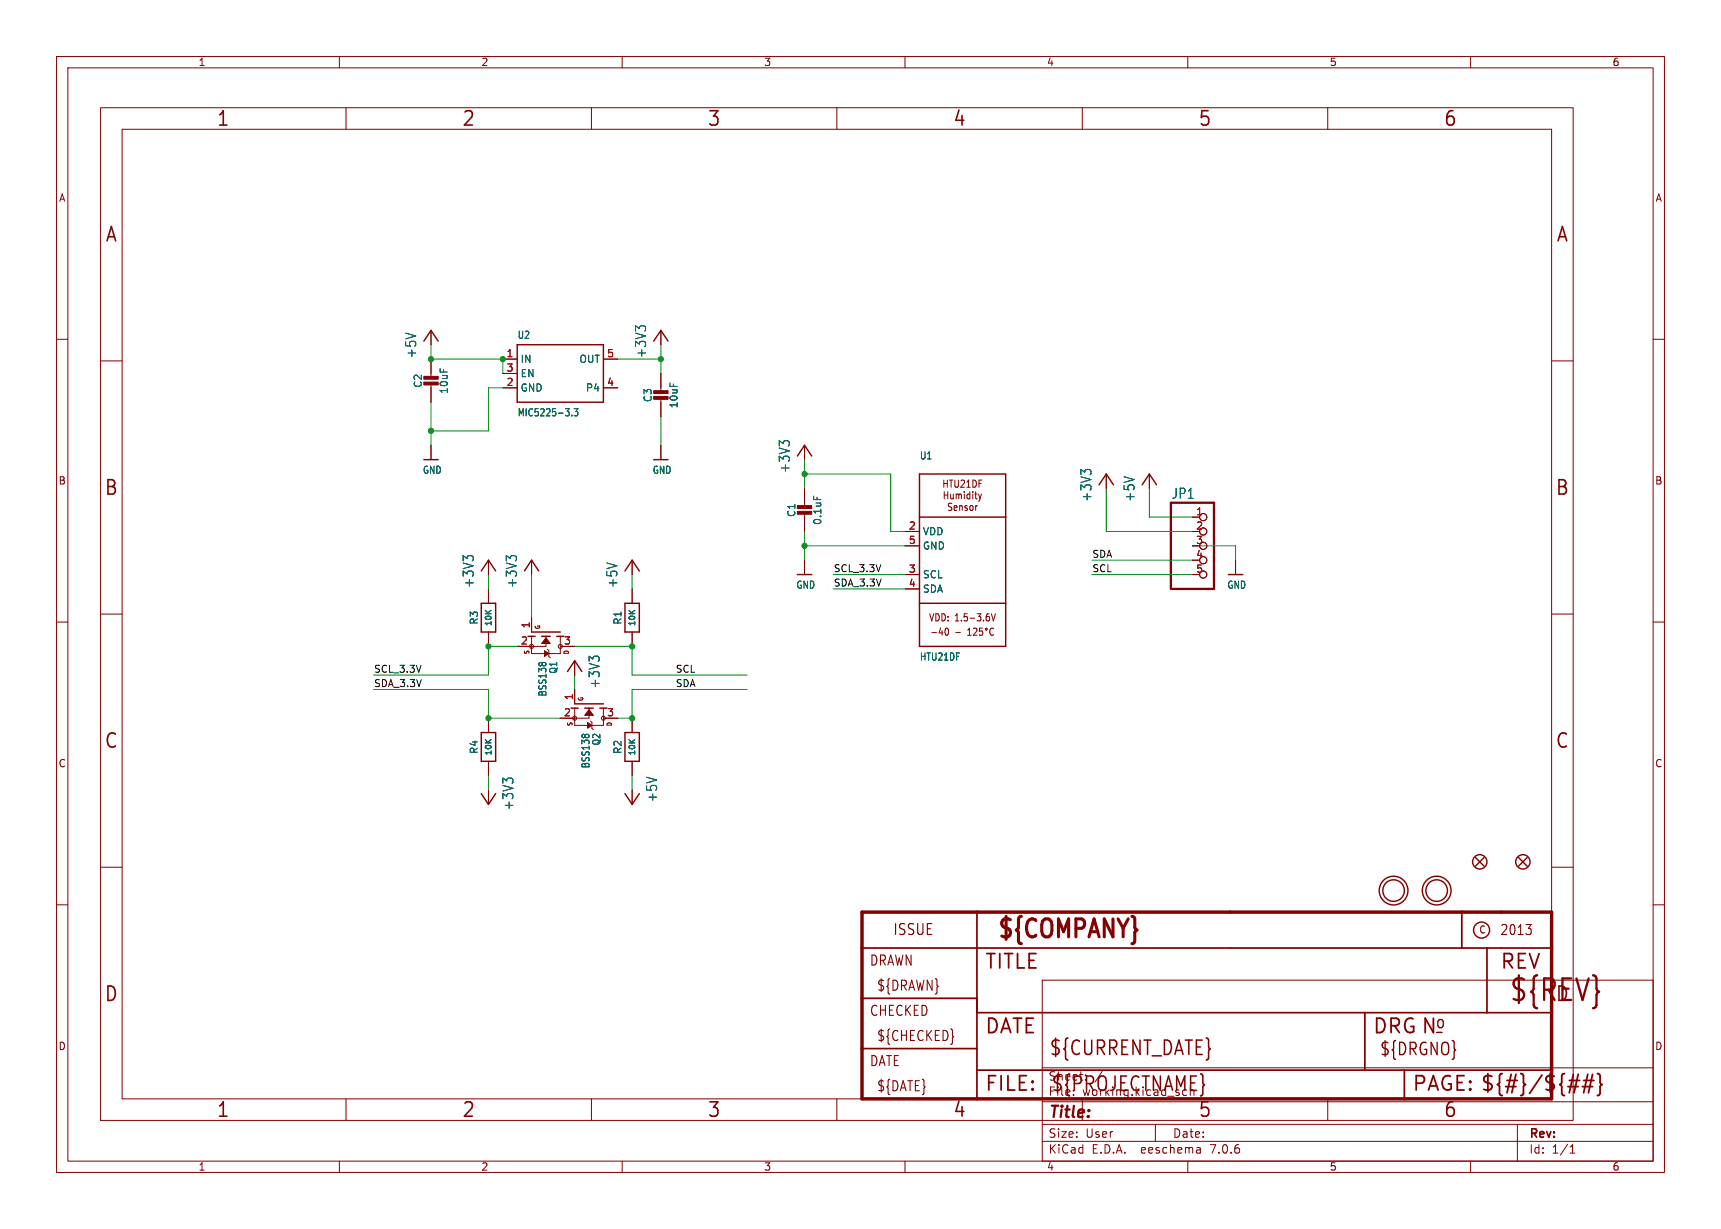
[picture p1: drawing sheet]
<svg xmlns="http://www.w3.org/2000/svg" width="304mm" height="217mm" viewBox="0 0 304 217" stroke-linecap="round" stroke-linejoin="round" font-family="sans-serif">
<g fill="none" stroke="#840000" stroke-width=".18">
<path d="M10 10h284.3v197.3h-284.3zM12 12h280.3v193.3h-280.3zM17.8 19h260.3v179.1h-260.3zM60 10v2M61.2 19v3.9M104.6 19v3.9M110 10v2M148 19v3.9M160 10v2M191.3 19v3.9M210 10v2M234.7 19v3.9"/>
<path d="M260 10v2M21.6 22.9h252.7v171.4h-252.7zM10 60h2M76.2 58.4v2.6M116.8 58.4v2.6M292.3 60h2M17.8 63.8h3.8M76.2 63.5v3.3M76.2 67.8v3.3M76.2 78.7v2.6M88.9 63.5h2.5M88.9 68.6h2.5"/>
<path d="M88.9 66h2.5M106.7 63.5h2.5M106.7 68.6h2.5M116.8 66v3.3M116.8 70.4v3.3M116.8 78.7v2.6M142.2 78.7v2.6M274.3 63.8h3.8M86.4 99.1v2.5M94 99.1v2.5M111.8 99.1v2.5M142.2 86.4v3.3"/>
<path d="M142.2 90.7v3.3M142.2 99.1v2.5M160 96.5h2.6M160 94h2.6M166.9 84.9v1.3M166.9 85.5h.6M166.9 86.9v1.3M166.9 87.5h.7M167.5 84.9v1.3M167.6 86.9v1.3M167.8 84.9h.7M168.1 87.4v.7l.3 .1 .1-.1"/>
<path d="M168.1 84.9v1.3M168.3 89h-.4l-.2 .2 .1 .3 .4 .3v.3l-.1 .2-.4-.1M168.5 87.4v.8M168.7 89.8l.5-.1v-.2l-.4-.1-.1 .2v.6h.5M168.8 84.9v1l.2 .3 .3-.1 .1-.2v-1M169 87.5l.4-.1 .1 .1M169 87.4v.8M169.5 87.5l.2-.1h.2l.1 .8M169.5 87.5v.7M169.7 89.5l.1-.1 .3 .1v.8M169.7 89.4v.9M169.9 85l.4-.1 .2 .4-.7 .9h.7"/>
<path d="M170.5 86.9v.2M170.5 87.4v.8M170.9 86.2h.6M170.9 85.3l.3-.4v1.3M171 89.5l-.3-.1-.1 .2v.2l.4 .1v.3h-.4M171.5 87.4h-.3l-.2 .2 .1 .5h.4M171.5 86.9v1.3M171.6 89.5l.2-.1 .2 .2v.4l-.2 .3-.2-.1-.1-.2zM172 86.9v.2M172 87.4v.8M172 84.9a.67 .67 0 0 1 .6 .5 .67 .67 0 0 1-.2 .7l-.4 .1zM172.3 87.4h.5"/>
<path d="M172.5 86.9v1.1l.3 .2M172.5 89.4v.9M172.8 89.4l-.3 .2M173 87.4l.3 .8M173.1 85.5h.3M173.3 88.2l-.3 .4M173.5 87.4l-.2 .8M173.6 84.9h-.5v1.3M195.6 83.8v2.6M203.2 83.8v2.6M210.8 91.4h1.3M210.8 96.5h1.3"/>
<path d="M218.4 99.1v2.5M10 110h2M17.8 108.6h3.8M86.4 104.1v2.6M86.4 111.8v2.5M94 109.2v2.6M94 112.5v3.1h5.1v-3.1M96.5 112.5v1.8h-5.1M96.8 114.8l.2 .3v1l.3 .2M99.1 114.3h2.5M101.6 116.8v2.6M111.8 104.1v2.6"/>
<path d="M111.8 111.8v2.5M160 101.6h2.6M160 104.1h2.6M167.1 111.6l.2-.5a.72 .72 0 0 1 0 1.2l-.2-.4M171.1 112.3h.6M171.1 111.4l.3-.3v1.2M172.1 111.2l.4-.1 .2 .3-.6 .9h.6M173.7 111.1h-.5l-.1 .6 .2-.1h.3l.1 .6-.2 .1-.4-.1M175.3 108.5l.3 1.3 .4-1.3M175.7 111.2l-.1-.1a.62 .62 0 0 0-.7 .5 .62 .62 0 0 0 .4 .7l.4-.1M210.8 101.6h1.3M274.3 108.6h3.8"/>
<path d="M292.3 110h2M86.4 127v2.5M86.4 134.6v2.6M86.4 139.7v2.5M101.6 121.9v2.6M101.6 125.2v3.1h5.1v-3.1M104.1 125.2v1.8h-5M104.4 127.5l.2 .3v1l.3 .2M106.7 127h2.5M111.8 127v2.5M111.8 134.6v2.6M111.8 139.7v2.5"/>
<path d="M10 160h2M17.8 153.4h3.8M274.3 153.4h3.8M292.3 160h2M184.3 173.3h108v32h-108zM61.2 194.3v3.8M104.6 194.3v3.8M148 194.3v3.8M184.3 198.8h108M184.3 194.8h108M184.3 188.8h108M191.3 194.3v3.8"/>
<path d="M204.3 198.8v3M234.7 194.3v3.8M268.3 198.8v6.5M60 205.3v2M110 205.3v2M160 205.3v2M184.3 201.8h108M210 205.3v2M212.2 203v.9M212.2 203.8l-.1 .1M212.2 203.3h-.1M260 205.3v2"/>
<path d="M277.6 203.9h.8M277.6 202.8l.4-.4v1.5"/>
<circle cx="212.7" cy="91.4" r=".63"/>
<circle cx="212.7" cy="99.1" r=".63"/>
<circle cx="212.7" cy="96.5" r=".63"/>
<circle cx="212.7" cy="94" r=".63"/>
<circle cx="94" cy="114.3" r=".36"/>
<circle cx="99.1" cy="114.3" r=".36"/>
<circle cx="174.4" cy="111.2" r=".17"/>
<circle cx="212.7" cy="101.6" r=".63"/>
<circle cx="101.6" cy="127" r=".36"/>
<circle cx="106.7" cy="127" r=".36"/>
</g>
<g fill="none" stroke="#840000" stroke-width=".25">
<path d="M74.9 60.3l1.3-1.9 1.3 1.9M91.4 61h15.3v10.1h-15.3zM115.6 60.3l1.2-1.9 1.3 1.9M74.9 81.3h2.6M115.6 81.3h2.5M141 80.6l1.2-1.9 1.3 1.9M162.6 83.8h15.2v30.5h-15.2zM162.6 91.4h15.2M194.3 85.7l1.3-1.9 1.2 1.9M201.9 85.7l1.3-1.9 1.3 1.9M85.1 106.7h2.5v5.1h-2.5zM85.1 101l1.3-1.9 1.2 1.9"/>
<path d="M92.7 101l1.3-1.9 1.2 1.9M93.3 112.5h1.3M94 111.8h5.1M95.8 112.5h1.5M98.4 112.5h1.3M100.3 118.7l1.3-1.9 1.3 1.9M110.5 101l1.3-1.9 1.2 1.9M110.5 106.7h2.5v5.1h-2.5zM141 101.6h2.5M162.6 106.7h15.2M217.2 101.6h2.5M85.1 129.5h2.5v5.1h-2.5z"/>
<path d="M101 125.2h1.2M101.6 124.5h5.1M103.4 125.2h1.5M106 125.2h1.3M110.5 129.5h2.5v5.1h-2.5zM85.1 140.3l1.3 1.9 1.2-1.9M110.5 140.3l1.3 1.9 1.2-1.9M260.9 151.6l1.5 1.6M262.4 151.6l-1.5 1.6M268.5 151.6l1.5 1.6M270 151.6l-1.5 1.6"/>
<circle cx="246.4" cy="157.5" r="2.54"/>
<circle cx="246.4" cy="157.5" r="1.9"/>
<circle cx="254" cy="157.5" r="2.54"/>
<circle cx="254" cy="157.5" r="1.9"/>
<circle cx="261.6" cy="152.4" r="1.27"/>
<circle cx="269.2" cy="152.4" r="1.27"/>
<circle cx="261.9" cy="164.5" r="1.42"/>
</g>
<g fill="none" stroke="#006464" stroke-width=".18">
<path d="M113 58.1l-.6-.5v.9M113.2 57.7h.8M101.1 73.4v.1M101.5 72.3h.7l-.4 .5 .3 .1v.5l-.1 .1-.5-.1M138.4 78.4l-.6-.5v1M138.6 78h.8M82.6 98.8l-.7-.5v.9M82.7 98.3h.8M90.2 98.8l-.7-.5v.9M90.4 98.3h.7M143.8 87.7v.6M191.8 83.5l-.7-.5v.9"/>
<path d="M192 83.1h.7M95.3 117.2l.2-.1 .2 .1M95.9 117.2l.1-.1 .5 .1M104.8 116.5l-.7-.5v1M105 116.1h.8M89.6 138.1l-.7-.5v.9M89.8 137.7h.7M102.9 129.9l.2-.1 .3 .1M103.5 129.9l.2-.1 .4 .1"/>
</g>
<g fill="#840000" stroke="#840000" stroke-width=".18">
<path d="M74.9 67.6h2.6v.5h-2.6z"/>
<path d="M74.9 66.5h2.6v.6h-2.6z"/>
<path d="M115.6 70.1h2.5v.5h-2.5z"/>
<path d="M115.6 69.1h2.5v.5h-2.5z"/>
<path d="M141 90.4h2.5v.5h-2.5z"/>
<path d="M141 89.4h2.5v.5h-2.5z"/>
<path d="M104.1 125.5l.8 1h-1.5z"/>
<path d="M103.9 127.8l.7 .5-.7 .5z"/>
<path d="M96.5 112.8l.8 1h-1.5z"/>
<path d="M96.3 115.1l.7 .5-.7 .5z"/>
</g>
<path d="M207 88.9h7.6v15.2h-7.6z" fill="none" stroke="#840000" stroke-width=".41"/>
<path d="M152.4 161.3h121.9v33h-121.9z" fill="none" stroke="#840000" stroke-width=".61"/>
<path d="M152.4 176.5h20.3M152.4 167.6h121.9M172.7 161.3v33M172.7 179.1h101.6M241.3 179.1v10.1M258.4 161.3v6.3M262.9 167.6v11.5M152.4 185.4h20.3M172.7 189.2h101.6M248.3 189.2v5.1" fill="none" stroke="#840000" stroke-width=".3"/>
<path d="M277.2 192.1h1.8M277.4 191.1h1.9M279 190l-.7 3.2M279.7 192.1h1.9M280 191.1h1.8M280.7 190l-.7 3.2M281.6 190l-.8 3.2M282.4 189.8l.4 .2 .1 .2v1.2l.4 .4-.4 .3v1.3l-.1 .2-.4 .1" fill="none" stroke="#840000" stroke-width=".32"/>
<path d="M269.8 163.5h.9l-.5 .7M270.6 164.2a.72 .72 0 0 1 0 .9v.1M168.5 183.2l.1 .1-.1 .1" fill="none" stroke="#840000" stroke-width=".19"/>
<g fill="none" stroke="#009600" stroke-width=".18">
<path d="M76.2 61v2.5h12.7v2.5M76.2 71.1v7.6M88.9 68.6h-2.5v7.6h-10.2M109.2 63.5h7.6M116.8 61v5M116.8 73.7v5M142.2 96.5h17.8M142.2 81.3v5.1M142.2 94v5.1M142.2 83.8h15.3v10.2h2.5M193 99.1h17.8M195.6 86.4v7.6h15.2"/>
<path d="M203.2 86.4v5h7.6M210.8 96.5h7.6v2.6M86.4 101.6v2.5M91.4 114.3h-5v5.1h-20.4M94 101.6v7.6M101.6 114.3h10.2v5.1h20.3M101.6 119.4v2.5M111.8 101.6v2.5M147.3 101.6h12.7M147.3 104.1h12.7M193 101.6h17.8M66 121.9h20.4v5.1h12.7"/>
<path d="M86.4 137.2v2.5M111.8 137.2v2.5M132.1 121.9h-20.3v5.1h-2.6"/>
</g>
<g fill="#009600" stroke="#009600" stroke-width=".18">
<circle cx="142.2" cy="83.8" r=".46"/>
<circle cx="142.2" cy="96.5" r=".46"/>
<circle cx="76.2" cy="76.2" r=".46"/>
<circle cx="116.8" cy="63.5" r=".46"/>
<circle cx="76.2" cy="63.5" r=".46"/>
<circle cx="88.9" cy="63.5" r=".46"/>
<circle cx="86.4" cy="114.3" r=".46"/>
<circle cx="111.8" cy="114.3" r=".46"/>
<circle cx="111.8" cy="127" r=".46"/>
<circle cx="86.4" cy="127" r=".46"/>
</g>
<text font-size="5.3" fill="#840000" x="266.7" y="177.6">${REV}</text>
<text font-size="4.4" fill="#840000" x="176.1" y="166.6">${COMPANY}</text>
<g font-size="3.5" fill="#840000">
<text x="38.2" y="22.7">1</text>
<text x="81.6" y="22.7">2</text>
<text x="125" y="22.7">3</text>
<text x="168.4" y="22.7">4</text>
<text x="211.8" y="22.7">5</text>
<text x="255.1" y="22.7">6</text>
<text x="18.5" y="43.1">A</text>
<text x="275" y="43.1">A</text>
<text x="18.3" y="87.9">B</text>
<text x="274.9" y="87.9">B</text>
<text x="18.3" y="132.7">C</text>
<text x="274.9" y="132.7">C</text>
<text x="174" y="171.7">TITLE</text>
<text x="265.1" y="171.7">REV</text>
<text x="18.3" y="177.4">D</text>
<text x="274.9" y="177.4">D</text>
<text x="174" y="183.2">DATE</text>
<text x="242.6" y="183.2">DRG N</text>
<text x="185.4" y="187">${CURRENT_DATE}</text>
<text x="38.2" y="197.9">1</text>
<text x="81.6" y="197.9">2</text>
<text x="125" y="197.9">3</text>
<text x="168.4" y="197.9">4</text>
<text x="174" y="193.3">FILE:</text>
<text x="185.7" y="193.3">${PROJECTNAME}</text>
<text x="211.8" y="197.9">5</text>
<text x="249.6" y="193.3">PAGE: ${#}/${##}</text>
<text x="255.1" y="197.9">6</text>
</g>
<g font-size="3" fill="#840000">
<text x="253.7" y="182.2">o</text>
<text x="243.8" y="186.9">${DRGNO}</text>
</g>
<text font-size="2.8" fill="#840000" x="185.3" y="198.2">Title:</text>
<text font-size="2.7" fill="#840000" x="157.8" y="165.6">ISSUE</text>
<g font-size="2.5" fill="#006464">
<text x="73.8" y="63.4" transform="rotate(-90 73.8 63.4)">+5V</text>
<text x="114.4" y="63.4" transform="rotate(-90 114.4 63.4)">+3V3</text>
<text x="139.8" y="83.8" transform="rotate(-90 139.8 83.8)">+3V3</text>
<text x="193.2" y="88.8" transform="rotate(-90 193.2 88.8)">+3V3</text>
<text x="200.8" y="88.8" transform="rotate(-90 200.8 88.8)">+5V</text>
<text x="207.1" y="88.4">JP1</text>
<text x="84" y="104.1" transform="rotate(-90 84 104.1)">+3V3</text>
<text x="91.6" y="104.1" transform="rotate(-90 91.6 104.1)">+3V3</text>
<text x="109.4" y="104.1" transform="rotate(-90 109.4 104.1)">+5V</text>
<text x="106.2" y="121.9" transform="rotate(-90 106.2 121.9)">+3V3</text>
<text x="91" y="143.4" transform="rotate(-90 91 143.4)">+3V3</text>
<text x="116.4" y="142" transform="rotate(-90 116.4 142)">+5V</text>
</g>
<g font-size="2.5" fill="#840000">
<text x="265.1" y="165.6">2013</text>
<text x="153.7" y="171">DRAWN</text>
<text x="153.7" y="179.9">CHECKED</text>
<text x="154.9" y="175.5">${DRAWN}</text>
<text x="154.9" y="184.3">${CHECKED}</text>
<text x="153.7" y="188.8">DATE</text>
<text x="154.9" y="193.2">${DATE}</text>
</g>
<g font-size="2.1" fill="#840000">
<text x="185.3" y="191.3">Sheet:</text>
<text x="193.5" y="191.3">/</text>
<text x="185.3" y="194">File:</text>
<text x="191.4" y="194">working.kicad_sch</text>
<text x="185.3" y="201.4">Size:</text>
<text x="191.9" y="201.4">User</text>
<text x="207.3" y="201.4">Date:</text>
<text x="270.3" y="201.6">Rev:</text>
<text x="185.3" y="204.2">KiCad</text>
<text x="193" y="204.2">E.D.A.</text>
<text x="201.9" y="204.2">eeschema</text>
<text x="214.3" y="204.2">7.0.6</text>
<text x="270.3" y="204.2">Id:</text>
<text x="274.4" y="204.2">1/1</text>
</g>
<g font-size="1.8" fill="#840000">
<text x="35" y="11.9">1</text>
<text x="85" y="11.9">2</text>
<text x="135" y="11.9">3</text>
<text x="185" y="11.9">4</text>
<text x="235" y="11.9">5</text>
<text x="285" y="11.9">6</text>
<text x="10.3" y="35.9">A</text>
<text x="292.6" y="35.9">A</text>
<text x="10.3" y="85.9">B</text>
<text x="292.5" y="85.9">B</text>
<text x="164.1" y="110.1">VDD: 1.5-3.6V</text>
<text x="164.4" y="112.6">-40</text>
<text x="168.8" y="112.6">-</text>
<text x="10.3" y="135.9">C</text>
<text x="292.5" y="135.9">C</text>
<text x="261.4" y="165.3">C</text>
<text x="10.3" y="185.9">D</text>
<text x="292.5" y="185.9">D</text>
<text x="35" y="207.2">1</text>
<text x="85" y="207.2">2</text>
<text x="135" y="207.2">3</text>
<text x="185" y="207.2">4</text>
<text x="235" y="207.2">5</text>
<text x="285" y="207.2">6</text>
</g>
<g font-size="1.8" fill="#a90000">
<text x="89.5" y="63.2">1</text>
<text x="89.5" y="65.8">3</text>
<text x="107.2" y="63.2">5</text>
<text x="89.5" y="68.3">2</text>
<text x="107.2" y="68.3">4</text>
<text x="160.6" y="93.7">2</text>
<text x="211.4" y="91.2">1</text>
<text x="211.4" y="93.7">2</text>
<text x="160.6" y="101.3">3</text>
<text x="160.6" y="96.3">5</text>
<text x="211.4" y="96.3">3</text>
<text x="211.4" y="98.8">4</text>
<text x="211.4" y="101.3">5</text>
<text x="160.6" y="103.9">4</text>
<text x="93.7" y="111.2" transform="rotate(-90 93.7 111.2)">1</text>
<text x="92" y="114">2</text>
<text x="99.6" y="114">3</text>
<text x="101.3" y="123.9" transform="rotate(-90 101.3 123.9)">1</text>
<text x="99.6" y="126.7">2</text>
<text x="107.2" y="126.7">3</text>
</g>
<g font-size="1.8" fill="#006464">
<text x="91.4" y="60.1">U2</text>
<text x="91.9" y="64.4">IN</text>
<text x="102.3" y="64.4">OUT</text>
<text x="74.8" y="68.7" transform="rotate(-90 74.8 68.7)">C2</text>
<text x="79.4" y="69.8" transform="rotate(-90 79.4 69.8)">10uF</text>
<text x="91.9" y="69.4">GND</text>
<text x="91.9" y="66.9">EN</text>
<text x="103.5" y="69.4">P4</text>
<text x="115.4" y="71.2" transform="rotate(-90 115.4 71.2)">C3</text>
<text x="91.4" y="73.8">MIC5225-3.3</text>
<text x="120" y="72.3" transform="rotate(-90 120 72.3)">10uF</text>
<text x="74.6" y="84">GND</text>
<text x="115.3" y="84">GND</text>
<text x="162.5" y="81.4">U1</text>
<text x="140.8" y="91.5" transform="rotate(-90 140.8 91.5)">C1</text>
<text x="145.4" y="92.9" transform="rotate(-90 145.4 92.9)">0.1uF</text>
<text x="163.1" y="94.8">VDD</text>
<text x="163.1" y="97.4">GND</text>
<text x="140.7" y="104.3">GND</text>
<text x="163.1" y="102.5">SCL</text>
<text x="163.1" y="105">SDA</text>
<text x="216.9" y="104.3">GND</text>
<text x="84.7" y="110.6" transform="rotate(-90 84.7 110.6)">R3</text>
<text x="110.1" y="110.6" transform="rotate(-90 110.1 110.6)">R1</text>
<text x="98.7" y="119.2" transform="rotate(-90 98.7 119.2)">Q1</text>
<text x="162.5" y="117">HTU21DF</text>
<text x="96.8" y="123.3" transform="rotate(-90 96.8 123.3)">BSS138</text>
<text x="106.3" y="131.9" transform="rotate(-90 106.3 131.9)">Q2</text>
<text x="84.7" y="133.4" transform="rotate(-90 84.7 133.4)">R4</text>
<text x="104.4" y="136" transform="rotate(-90 104.4 136)">BSS138</text>
<text x="110.1" y="133.4" transform="rotate(-90 110.1 133.4)">R2</text>
</g>
<g font-size="1.7" fill="#0f0f0f">
<text x="147.3" y="101.3">SCL_3.3V</text>
<text x="193" y="98.7">SDA</text>
<text x="193" y="101.3">SCL</text>
<text x="147.3" y="103.8">SDA_3.3V</text>
<text x="66" y="119">SCL_3.3V</text>
<text x="119.4" y="119">SCL</text>
<text x="66" y="121.6">SDA_3.3V</text>
<text x="119.4" y="121.6">SDA</text>
</g>
<g font-size="1.4" fill="#006464">
<text x="87.2" y="110.9" transform="rotate(-90 87.2 110.9)">10K</text>
<text x="112.6" y="110.9" transform="rotate(-90 112.6 110.9)">10K</text>
<text x="87.2" y="133.8" transform="rotate(-90 87.2 133.8)">10K</text>
<text x="112.6" y="133.8" transform="rotate(-90 112.6 133.8)">10K</text>
</g>
<g font-size="1.1" fill="#840000">
<text x="95.7" y="111.4" transform="rotate(-90 95.7 111.4)">G</text>
<text x="93.8" y="115.8" transform="rotate(-90 93.8 115.8)">S</text>
<text x="100.8" y="115.8" transform="rotate(-90 100.8 115.8)">D</text>
<text x="103.3" y="124.1" transform="rotate(-90 103.3 124.1)">G</text>
<text x="101.4" y="128.5" transform="rotate(-90 101.4 128.5)">S</text>
<text x="108.4" y="128.5" transform="rotate(-90 108.4 128.5)">D</text>
</g>
</svg>
